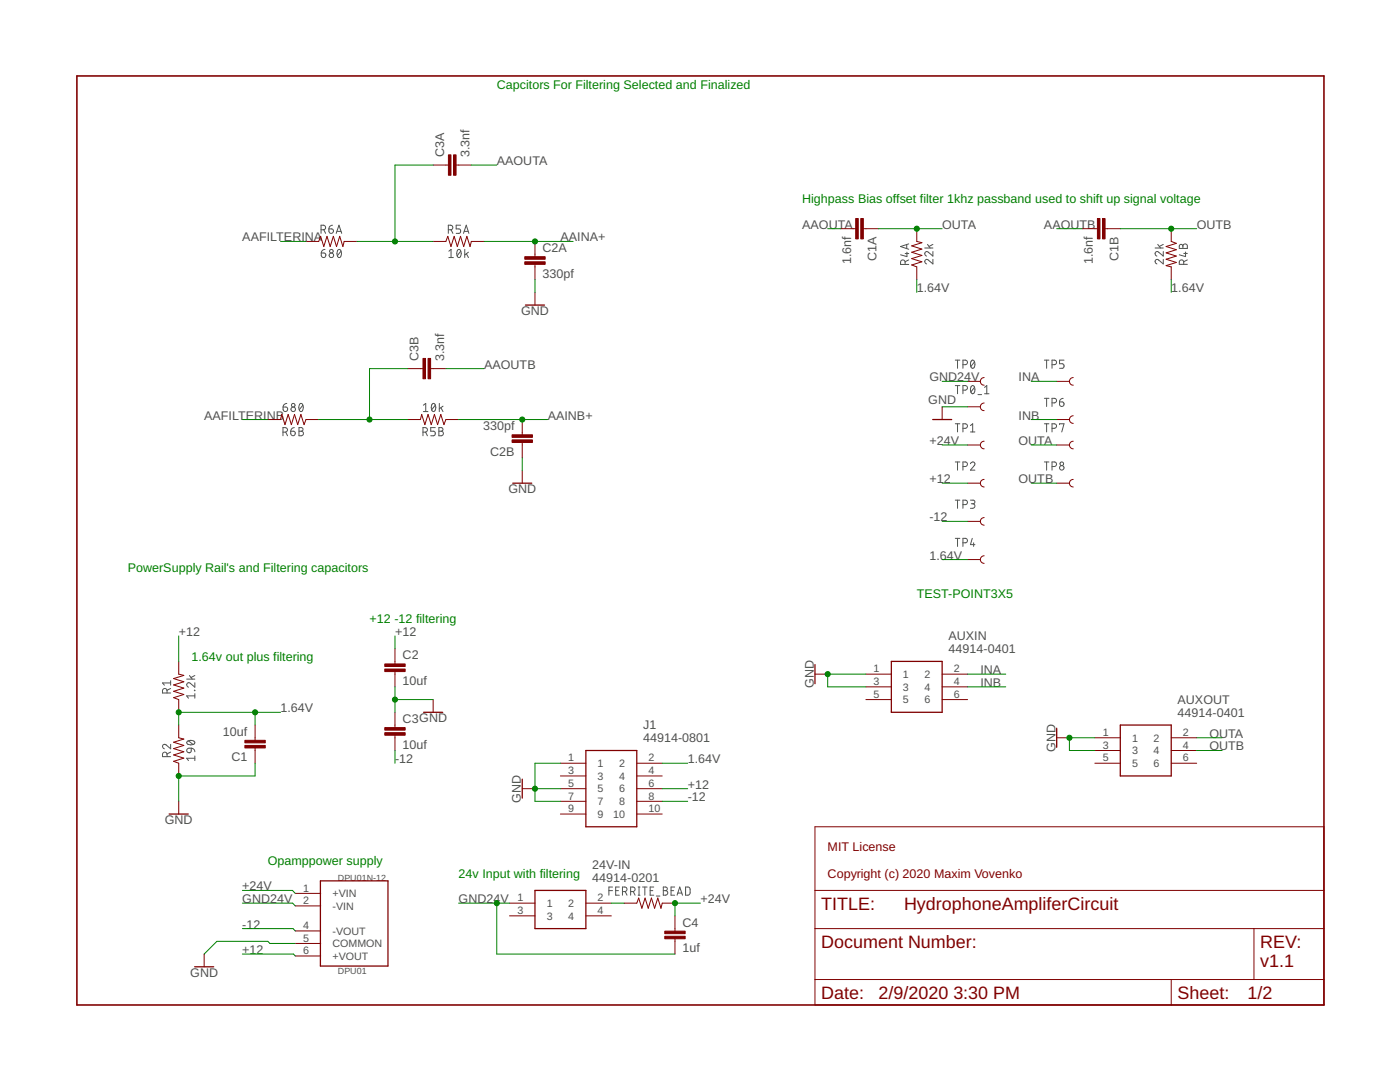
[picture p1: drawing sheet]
<svg xmlns="http://www.w3.org/2000/svg" width="279mm" height="216mm" viewBox="0 0 279 216" stroke-linecap="round" stroke-linejoin="round" font-family="sans-serif">
<g fill="none" stroke="#505050" stroke-width=".2">
<path d="M64.1 45.8h.4a.46 .46 0 0 0 .5-.4 .46 .46 0 0 0-.5-.5h-.4v1.7M64.1 50.5h.6a.45 .45 0 0 1 .3 .5 .45 .45 0 0 1-.4 .4 .45 .45 0 0 1-.5-.5zM64.6 45.8l.4 .8M64.9 49.8l-.5 .1-.3 .6M65.6 45.7h.6a.45 .45 0 0 1 .3 .5 .45 .45 0 0 1-.4 .4 .45 .45 0 0 1-.5-.5zM66.4 44.9l-.3 .1a.68 .68 0 0 0-.5 .7M67.1 46.6l.5-1.7 .6 1.7M67.2 46.2h.9M67.5 49.9l.2-.1a.95 .95 0 0 1 0 1.6 1.04 1.04 0 0 1-.2-1.5zM68.1 50.1l-.8 .9M89.5 45.8h.4a.46 .46 0 0 0 .5-.4 .46 .46 0 0 0-.5-.5h-.4v1.7M89.6 50.1l.4-.3v1.6"/>
<path d="M89.6 51.4h.9M90 45.8l.4 .8M91.4 49.9l.2-.1a.95 .95 0 0 1 0 1.6 1.04 1.04 0 0 1-.2-1.5zM91.9 44.9h-.9v.8h.6a.45 .45 0 0 1 .3 .4 .45 .45 0 0 1-.3 .5h-.6M91.9 50.1l-.7 .9M92.5 46.6l.5-1.7 .6 1.7M92.6 46.2h.9M92.8 49.8v1.6M93.1 50.6l.4 .8M93.5 50.3l-.7 .6M180.6 52.8v-.5a.46 .46 0 0 0-.4-.4 .46 .46 0 0 0-.5 .4v.5h1.7M180.6 50.6h.8"/>
<path d="M181 48.8v.8M181 50.3v.9l-1.3-.4M181.4 51.9l-.8 .3M181.4 48.7l-1.7 .5 1.7 .5M184.6 49.5h1.6M185.1 48.8l.5 .7M186.2 51.8v.9l-.9-.8a.44 .44 0 0 0-.7 .1 .44 .44 0 0 0 .3 .7M186.2 50.2v.9l-.9-.8a.44 .44 0 0 0-.7 .2 .44 .44 0 0 0 .3 .6M186.2 48.8l-.8 .4M230.5 49.5h1.7M231.1 48.8l.5 .7M232.2 51.8v.9l-1-.8a.44 .44 0 0 0-.7 .1 .44 .44 0 0 0 .4 .7"/>
<path d="M232.2 50.2v.9l-1-.8a.44 .44 0 0 0-.7 .2 .44 .44 0 0 0 .4 .6M232.2 48.8l-.8 .4M235.5 48.9l.3-.1 .3 .3a.44 .44 0 0 1 .4-.4 .44 .44 0 0 1 .5 .4v.5h-1.6zM236.1 49.1v.5M236.2 52.7v-.4a.44 .44 0 0 0-.4-.4 .44 .44 0 0 0-.4 .4v.4h1.6M236.2 50.6h.8M236.6 50.3v.9l-1.2-.4M237 51.9l-.8 .3M190.6 71.9h1M190.6 76.9h1M191.1 71.9v1.6M191.1 76.9v1.7"/>
<path d="M192.2 72.8h.4a.46 .46 0 0 0 .5-.5 .46 .46 0 0 0-.5-.4h-.4v1.6M192.2 77.9h.4a.46 .46 0 0 0 .5-.5 .46 .46 0 0 0-.5-.5h-.4v1.7M193.9 72l.2-.1a.97 .97 0 0 1 0 1.6 1 1 0 0 1-.2-1.5zM193.9 77l.2-.1a.97 .97 0 0 1 0 1.7 1 1 0 0 1-.2-1.6zM194.5 72.2l-.7 .9M194.5 77.3l-.7 .9M195.2 78.7h.7M196.5 77.3l.4-.4v1.7M196.5 78.6h.9M208.4 71.9h.9M208.4 79.5h.9M208.9 71.9v1.6"/>
<path d="M208.9 79.5v1.6M210 72.8h.4a.46 .46 0 0 0 .5-.5 .46 .46 0 0 0-.5-.4h-.4v1.6M212.2 79.5l-.6 .3-.1 .4M212.3 71.9h-.8v.7h.5a.46 .46 0 0 1 .4 .4 .46 .46 0 0 1-.4 .5h-.5M56.5 86.2h.4a.46 .46 0 0 0 .5-.4 .46 .46 0 0 0-.5-.5h-.4v1.7M56.5 81.2h.5a.45 .45 0 0 1 .4 .5 .45 .45 0 0 1-.5 .4 .45 .45 0 0 1-.4-.4zM57 86.2l.4 .8M57.2 80.5l-.6 .3-.1 .4M58 86h.6a.45 .45 0 0 1 .3 .6 .45 .45 0 0 1-.5 .3 .45 .45 0 0 1-.4-.4zM58.7 85.3a.7 .7 0 0 0-.7 .7M59.7 85.3h.4a.36 .36 0 0 1 .4 .4 .36 .36 0 0 1-.4 .3 .46 .46 0 0 1 .5 .5 .46 .46 0 0 1-.5 .5h-.4zM59.7 86h.4"/>
<path d="M59.8 80.6l.3-.1a.95 .95 0 0 1 0 1.6 1.04 1.04 0 0 1-.3-1.5zM60.5 80.9l-.8 .9M84.4 86.2h.5a.46 .46 0 0 0 .4-.4 .46 .46 0 0 0-.4-.5h-.5v1.7M84.5 80.9l.5-.4v1.6M84.5 82.1h.9M84.9 86.2l.4 .8M86.3 80.6l.2-.1a.95 .95 0 0 1 0 1.6 1.04 1.04 0 0 1-.2-1.5zM86.9 85.3h-.9v.7h.5a.46 .46 0 0 1 .4 .5 .46 .46 0 0 1-.4 .5h-.5M86.9 80.9l-.8 .9M87.6 85.3h.5a.36 .36 0 0 1 .3 .4 .36 .36 0 0 1-.3 .3 .46 .46 0 0 1 .4 .5 .46 .46 0 0 1-.4 .5h-.5zM87.6 86h.5M87.7 80.5v1.6"/>
<path d="M88 81.4l.4 .7M88.4 81l-.7 .6M190.6 84.6h1M190.6 92.2h1M190.6 99.8h1M191.1 84.6v1.6M191.1 92.2v1.6M191.1 99.8v1.6M192.2 85.5h.4a.46 .46 0 0 0 .5-.5 .46 .46 0 0 0-.5-.4h-.4v1.6M192.2 93.1h.4a.46 .46 0 0 0 .5-.5 .46 .46 0 0 0-.5-.4h-.4v1.6M193.7 92.5a.44 .44 0 0 1 .6-.3 .44 .44 0 0 1 .1 .7l-.7 .9h.9M193.7 99.8h.5a.36 .36 0 0 1 .4 .4 .36 .36 0 0 1-.4 .3h-.4"/>
<path d="M193.7 86.2h.9M193.7 84.9l.4-.3v1.6M208.4 84.6h.9M208.4 92.2h.9M208.9 84.6v1.6M208.9 92.2v1.6M210 80.4h.4a.46 .46 0 0 0 .5-.5 .46 .46 0 0 0-.5-.4h-.4v1.6M210 85.5h.4a.46 .46 0 0 0 .5-.5 .46 .46 0 0 0-.5-.4h-.4v1.6M210 93.1h.4a.46 .46 0 0 0 .5-.5 .46 .46 0 0 0-.5-.4h-.4v1.6M211.5 80.2h.5a.45 .45 0 0 1 .4 .5 .45 .45 0 0 1-.5 .4 .45 .45 0 0 1-.4-.5zM211.5 84.7v-.1h.8l-.4 1.6M190.6 107.4h1"/>
<path d="M191.1 107.4v1.6M192.2 100.7h.4a.44 .44 0 0 0 .5-.5 .44 .44 0 0 0-.5-.4h-.4v1.6M192.2 108.3h.4a.44 .44 0 0 0 .5-.4 .44 .44 0 0 0-.5-.5h-.4v1.6M194 107.4l-.3 1.3h.9M194.1 100.5a.46 .46 0 0 1 .5 .5 .46 .46 0 0 1-.5 .4h-.4M194.3 108.3v.7M33.3 138.3v-.5a.46 .46 0 0 0-.4-.4 .46 .46 0 0 0-.5 .4v.5h1.7M34.1 137.4l-.8 .3M34.1 136.3h-1.7l.4 .4M34.1 135.8v.9M37.3 135.5h1.6M37.8 134.8l.6 .7"/>
<path d="M38.8 137.7l.1 .1zM38.9 136.2v.9l-.9-.7a.44 .44 0 0 0-.7 .1 .44 .44 0 0 0 .3 .6M38.9 138.9h-1.6l.3 .4M38.9 138.4v.9M38.9 134.8l-.8 .4M33.3 151v-.5a.46 .46 0 0 0-.4-.4 .46 .46 0 0 0-.5 .4v.5h1.7M34.1 148.5v.9l-.9-.7a.44 .44 0 0 0-.7 .1 .44 .44 0 0 0 .3 .6M34.1 150.1l-.8 .3M37.4 147.9a1 1 0 0 1 1.5 .3 .97 .97 0 0 1-1.6 0zM37.4 149.4l.8-.1v.5a.45 .45 0 0 1-.7 .3 .45 .45 0 0 1-.1-.7zM37.6 147.8l.9 .7M38.2 149.3l.6 .3 .1 .4"/>
<path d="M38.9 150.9v.9M38.9 151.3h-1.6l.3 .5M121.5 177.7h.7M122.2 177h-.7v1.6M122.9 177.7h.5M123.6 177h-.7v1.6h.7M124.2 177.9h.5a.46 .46 0 0 0 .4-.4 .46 .46 0 0 0-.4-.5h-.5v1.6M124.8 177.9l.3 .7M125.9 177.9h.4a.46 .46 0 0 0 .4-.4 .46 .46 0 0 0-.4-.5h-.4v1.6M126.4 177.9l.3 .7M127.4 177h.3M127.4 178.6h.3"/>
<path d="M127.5 177v1.6M128.2 177h.9M128.7 177v1.6M129.8 177.7h.5M130.5 177h-.7v1.6h.7M131 178.8h.7M132.4 177h.4a.36 .36 0 0 1 .4 .4 .36 .36 0 0 1-.4 .3 .46 .46 0 0 1 .5 .5 .46 .46 0 0 1-.5 .4h-.4zM132.4 177.7h.4M133.9 177.7h.6M134.6 177h-.7v1.6h.7M135.1 178.6l.6-1.6 .5 1.6M135.3 178.2h.8"/>
<path d="M136.8 177h.7l.2 .3v.9l-.2 .4h-.7z"/>
<circle cx="66.1" cy="50.9" r=".46"/>
<circle cx="66.1" cy="50.1" r=".36"/>
<circle cx="58.5" cy="81.7" r=".45"/>
<circle cx="58.5" cy="80.8" r=".36"/>
<circle cx="211.9" cy="92.5" r=".36"/>
<circle cx="211.9" cy="93.4" r=".44"/>
</g>
<path d="M15.3 15.2h248.9v185.3h-248.9z" fill="none" stroke="#800000" stroke-width=".32"/>
<g fill="none" stroke="#800000" stroke-width=".2">
<path d="M86.4 32.9h3.1M91 32.9h3.1M61.1 48.2h2.5l.4-1 .6 2 .7-2 .6 2 .6-2 .7 2 .6-2 .6 2 .3-1h2.5M86.4 48.2h2.6l.4-1 .6 2 .6-2 .7 2 .6-2 .6 2 .7-2 .6 2 .3-1h2.5M106.8 48.2v3M106.8 52.7v3.1M106.8 58.3v2.6M167.7 45.6h3.1M172.3 45.6h3M183 45.6v2.6l1 .2-2.1 .7 2.1 .6-2.1 .6 2.1 .7-2.1 .6 2.1 .6-2.1 .7 1.1 .4v2.5M216 45.6h3M220.5 45.6h3.1"/>
<path d="M233.7 45.6v2.6l1.1 .4-2.1 .6 2.1 .6-2.1 .7 2.1 .6-2.1 .6 2.1 .7-2.1 .6 1 .3v2.5M81.4 73.6h3M85.9 73.6h3.1M193.1 76.1h2.5M196.4 75.3a.76 .76 0 0 0-.8 .8 .76 .76 0 0 0 .8 .8M210.9 76.1h2.5M214.2 75.3a.76 .76 0 0 0-.8 .8 .76 .76 0 0 0 .8 .8M53.4 83.7h2.6l.2-1 .7 2 .6-2 .6 2 .7-2 .6 2 .6-2 .7 2 .4-1h2.5M81.4 83.7h2.5l.3-1 .6 2 .6-2 .7 2 .6-2 .6 2 .7-2 .6 2 .4-1h2.5M104.2 83.7v3.1M104.2 88.3v3M104.2 93.9v2.5"/>
<path d="M188 81.2v2.5M193.1 88.8h2.5M193.1 96.4h2.5M193.1 81.2h2.5M196.4 88a.76 .76 0 0 0-.8 .8 .76 .76 0 0 0 .8 .8M196.4 95.7a.76 .76 0 0 0-.8 .7 .76 .76 0 0 0 .8 .8M196.4 80.4a.76 .76 0 0 0-.8 .8 .76 .76 0 0 0 .8 .7M210.9 83.7h2.5M210.9 88.8h2.5M210.9 96.4h2.5M214.2 83a.76 .76 0 0 0-.8 .7 .76 .76 0 0 0 .8 .8M214.2 88a.76 .76 0 0 0-.8 .8 .76 .76 0 0 0 .8 .8"/>
<path d="M214.2 95.7a.76 .76 0 0 0-.8 .7 .76 .76 0 0 0 .8 .8M193.1 104h2.5M193.1 111.7h2.5M196.4 103.3a.76 .76 0 0 0-.8 .7 .76 .76 0 0 0 .8 .8M196.4 110.9a.76 .76 0 0 0-.8 .8 .76 .76 0 0 0 .8 .7M35.7 132v2.5l1 .3-2.1 .6 2.1 .6-2.1 .7 2.1 .6-2.1 .6 2.1 .7-2.1 .6 1.1 .4v2.5M78.8 129.4v3.1M78.8 134v3.1M86.4 139.6v2.5M162.6 134.5h2.6M172.8 134.5h5.1M172.8 137.1h5.1"/>
<path d="M172.8 139.6h5.1M188 134.5h5.1M188 137.1h5.1M188 139.6h5.1M35.7 144.7v2.5l1 .3-2.1 .6 2.1 .6-2.1 .7 2.1 .6-2.1 .6 2.1 .7-2.1 .6 1.1 .4v2.5M35.7 159.9v2.5M50.9 144.7v3M50.9 149.2v3.1M78.8 142.1v3.1M78.8 146.7v3.1M104.2 157.4h2.6M111.8 157.4h5.1"/>
<path d="M111.8 152.3h5.1M111.8 154.8h5.1M111.8 159.9h5.1M127.1 157.4h5.1M127.1 152.3h5.1M127.1 154.8h5.1M127.1 159.9h5.1M210.9 147.2h2.5M218.5 152.3h5.1M218.5 147.2h5.1M218.5 149.8h5.1M233.7 152.3h5.1"/>
<path d="M233.7 147.2h5.1M233.7 149.8h5.1M58.9 178.3h5.1M111.8 162.4h5.1M127.1 162.4h5.1M162.6 165h101.6v35.5h-101.6zM162.6 177.7h101.6M40.7 190.4v2.5M58.9 180.8h5.1M58.9 185.8h5.1M58.9 188.3h5.1M58.9 190.8h5.1"/>
<path d="M101.7 180.2h5.1M101.7 182.8h5.1M116.9 180.2h5.1M116.9 182.8h5.1M124.5 180.2h2.6l.4-1 .6 2 .6-2 .7 2 .6-2 .6 2 .7-2 .6 2 .3-1h2.5M134.7 182.8v3M134.7 187.3v3.1M162.6 185.3h101.6M162.6 195.5h101.6M233.7 195.5v5M250.3 185.3v10.2"/>
</g>
<g fill="#800000" stroke="#800000" stroke-width=".2">
<path d="M104.7 51.2h4.1v.5h-4.1z"/>
<path d="M104.7 52.2h4.1v.5h-4.1z"/>
<path d="M89.5 30.9h.5v4.1h-.5z"/>
<path d="M90.5 30.9h.5v4.1h-.5z"/>
<path d="M84.4 71.5h.5v4.1h-.5z"/>
<path d="M85.4 71.5h.5v4.1h-.5z"/>
<path d="M102.2 87.8h4.1v.5h-4.1z"/>
<path d="M102.2 86.8h4.1v.5h-4.1z"/>
<path d="M220 43.6h.5v4.1h-.5z"/>
<path d="M219 43.6h.5v4.1h-.5z"/>
<path d="M171.8 43.6h.5v4.1h-.5z"/>
<path d="M170.8 43.6h.5v4.1h-.5z"/>
<path d="M48.9 148.7h4v.5h-4z"/>
<path d="M48.9 147.7h4v.5h-4z"/>
<path d="M76.8 132.5h4.1v.5h-4.1z"/>
<path d="M76.8 133.5h4.1v.5h-4.1z"/>
<path d="M76.8 145.2h4.1v.5h-4.1z"/>
<path d="M76.8 146.2h4.1v.5h-4.1z"/>
<path d="M132.7 185.8h4v.5h-4z"/>
<path d="M132.7 186.8h4v.5h-4z"/>
</g>
<g fill="none" stroke="#800000" stroke-width=".25">
<path d="M104.9 60.9h3.8M102.3 96.4h3.8M186.1 83.7h3.8M162.6 132.6v3.8M177.9 132h10.1v10.1h-10.1zM84.5 142.1h3.8M104.2 155.5v3.8M116.9 149.8h10.2v15.2h-10.2zM210.9 145.3v3.8M223.6 144.7h10.1v10.1h-10.1zM33.8 162.4h3.8M63.9 175.8h13.5v17h-13.5z"/>
<path d="M106.8 177.7h10.1v7.6h-10.1zM38.8 192.9h3.9"/>
</g>
<g fill="none" stroke="#008000" stroke-width=".2">
<path d="M86.4 32.9h-7.6v15.3M94.1 32.9h5M56 48.2h5.1M71.2 48.2h15.2M96.6 48.2h17.8M106.8 55.8v2.5M165.2 45.6h2.5M175.3 45.6h12.7M183 55.8v2.5M210.9 45.6h5.1M223.6 45.6h15.2M233.7 55.8v2.5"/>
<path d="M81.4 73.6h-7.7v10.1M89 73.6h7.6M188 76.1h5.1M205.8 76.1h5.1M48.4 83.7h5M63.6 83.7h17.8M91.5 83.7h17.8M104.2 91.3v2.6M188 96.4h5.1M188 88.8h5.1M188 81.2h5.1M205.8 83.7h5.1"/>
<path d="M205.8 96.4h5.1M205.8 88.8h5.1M188 104h5.1M188 111.7h5.1M35.7 126.9v5.1M78.8 126.9v2.5M78.8 137.1v5M78.8 139.6h7.6M172.8 134.5h-7.6v2.6h7.6M193.1 134.5h7.6M193.1 137.1h7.6M50.9 142.1v2.6"/>
<path d="M50.9 152.3v2.5h-15.2v5.1M56 142.1h-20.3v2.6M78.8 149.8v2.5M106.8 157.4h5M111.8 152.3h-5v7.6h5M132.2 157.4h5M132.2 159.9h5M132.2 152.3h5M218.5 147.2h-5.1v2.6h5.1M238.8 149.8h5.1M238.8 147.2h5.1M48.4 177.7h10l.5 .6"/>
<path d="M48.4 180.2h10l.5 .6M48.4 190.4h10.2l.3 .4M48.4 185.3h10.1l.4 .5M58.9 188.3h-5l-.5-.5h-10.1l-2.6 2.6M91.5 180.2h10.2M99.1 180.2v10.2h35.6M122 180.2h2.5M139.8 180.2h-5.1v2.6"/>
</g>
<g fill="#008000" stroke="#008000" stroke-width=".2">
<circle cx="73.7" cy="83.7" r=".51"/>
<circle cx="104.2" cy="83.7" r=".51"/>
<circle cx="233.7" cy="45.6" r=".51"/>
<circle cx="183" cy="45.6" r=".51"/>
<circle cx="106.8" cy="48.2" r=".51"/>
<circle cx="78.8" cy="48.2" r=".51"/>
<circle cx="35.7" cy="154.8" r=".51"/>
<circle cx="78.8" cy="139.6" r=".51"/>
<circle cx="106.8" cy="157.4" r=".51"/>
<circle cx="165.2" cy="134.5" r=".51"/>
<circle cx="213.4" cy="147.2" r=".51"/>
<circle cx="134.7" cy="180.2" r=".51"/>
<circle cx="99.1" cy="180.2" r=".51"/>
<circle cx="35.7" cy="142.1" r=".51"/>
<circle cx="50.9" cy="142.1" r=".51"/>
</g>
<g font-size="3.6" fill="#800000">
<text x="163.9" y="181.5">TITLE:</text>
<text x="180.4" y="181.5">HydrophoneAmpliferCircuit</text>
<text x="163.9" y="189.1">Document Number:</text>
<text x="251.5" y="189.1">REV:</text>
<text x="251.5" y="192.9">v1.1</text>
<text x="163.9" y="199.3">Date:</text>
<text x="175.3" y="199.3">2/9/2020</text>
<text x="190.3" y="199.3">3:30 PM</text>
<text x="235" y="199.3">Sheet:</text>
<text x="249" y="199.3">1/2</text>
</g>
<g font-size="2.5" fill="#008000">
<text x="99.2" y="17.7">Capcitors For Filtering Selected and Finalized</text>
<text x="160.1" y="40.6">Highpass Bias offset filter 1khz passband used to shift up signal voltage</text>
<text x="25.5" y="114.2">PowerSupply Rail's and Filtering capacitors</text>
<text x="183" y="119.3">TEST-POINT3X5</text>
<text x="73.8" y="124.4">+12 -12 filtering</text>
<text x="38.2" y="132">1.64v out plus filtering</text>
<text x="53.4" y="172.6">Opamppower supply</text>
<text x="91.5" y="175.1">24v Input with filtering</text>
</g>
<g font-size="2.5" fill="#505050">
<text x="88.6" y="31.4" transform="rotate(-90 88.6 31.4)">C3A</text>
<text x="93.7" y="31.4" transform="rotate(-90 93.7 31.4)">3.3nf</text>
<text x="99.2" y="32.9">AAOUTA</text>
<text x="160.1" y="45.6">AAOUTA</text>
<text x="188" y="45.6">OUTA</text>
<text x="208.4" y="45.6">AAOUTB</text>
<text x="238.8" y="45.6">OUTB</text>
<text x="48.4" y="48.2">AAFILTERINA</text>
<text x="108.3" y="50.3">C2A</text>
<text x="111.8" y="48.2">AAINA+</text>
<text x="169.9" y="52.7" transform="rotate(-90 169.9 52.7)">1.6nf</text>
<text x="175" y="52" transform="rotate(-90 175 52)">C1A</text>
<text x="218.1" y="52.7" transform="rotate(-90 218.1 52.7)">1.6nf</text>
<text x="223.2" y="52" transform="rotate(-90 223.2 52)">C1B</text>
<text x="108.3" y="55.4">330pf</text>
<text x="183" y="58.3">1.64V</text>
<text x="233.7" y="58.3">1.64V</text>
<text x="104" y="62.9">GND</text>
<text x="83.5" y="72" transform="rotate(-90 83.5 72)">C3B</text>
<text x="88.6" y="72" transform="rotate(-90 88.6 72)">3.3nf</text>
<text x="96.6" y="73.6">AAOUTB</text>
<text x="185.5" y="76.1">GND24V</text>
<text x="203.3" y="76.1">INA</text>
<text x="40.7" y="83.7">AAFILTERINB</text>
<text x="109.3" y="83.7">AAINB+</text>
<text x="185.3" y="80.7">GND</text>
<text x="203.3" y="83.7">INB</text>
<text x="96.4" y="85.9">330pf</text>
<text x="185.5" y="88.8">+24V</text>
<text x="203.3" y="88.8">OUTA</text>
<text x="97.8" y="91">C2B</text>
<text x="101.5" y="98.5">GND</text>
<text x="185.5" y="96.4">+12</text>
<text x="203.3" y="96.4">OUTB</text>
<text x="185.5" y="104">-12</text>
<text x="185.5" y="111.7">1.64V</text>
<text x="35.7" y="126.9">+12</text>
<text x="78.8" y="126.9">+12</text>
<text x="80.4" y="131.6">C2</text>
<text x="189.3" y="130.3">44914-0401</text>
<text x="189.3" y="127.8">AUXIN</text>
<text x="80.4" y="136.7">10uf</text>
<text x="162.4" y="137.3" transform="rotate(-90 162.4 137.3)">GND</text>
<text x="195.7" y="134.5">INA</text>
<text x="195.7" y="137">INB</text>
<text x="56" y="142.1">1.64V</text>
<text x="235" y="143">44914-0401</text>
<text x="235" y="140.5">AUXOUT</text>
<text x="44.5" y="146.8">10uf</text>
<text x="80.4" y="149.4">10uf</text>
<text x="80.4" y="144.3">C3GND</text>
<text x="128.4" y="148.1">44914-0801</text>
<text x="128.4" y="145.6">J1</text>
<text x="210.6" y="150" transform="rotate(-90 210.6 150)">GND</text>
<text x="241.4" y="149.7">OUTB</text>
<text x="241.4" y="147.2">OUTA</text>
<text x="46.2" y="151.9">C1</text>
<text x="78.8" y="152.3">-12</text>
<text x="137.2" y="152.3">1.64V</text>
<text x="104" y="160.1" transform="rotate(-90 104 160.1)">GND</text>
<text x="137.2" y="159.9">-12</text>
<text x="137.2" y="157.4">+12</text>
<text x="32.9" y="164.5">GND</text>
<text x="118.2" y="173.5">24V-IN</text>
<text x="48.4" y="177.7">+24V</text>
<text x="118.2" y="176">44914-0201</text>
<text x="48.4" y="180.2">GND24V</text>
<text x="48.4" y="185.3">-12</text>
<text x="91.5" y="180.2">GND24</text>
<text x="99.9" y="180.2">V</text>
<text x="136.2" y="184.9">C4</text>
<text x="139.8" y="180.2">+24V</text>
<text x="48.4" y="190.4">+12</text>
<text x="136.2" y="190">1uf</text>
<text x="38" y="194.9">GND</text>
</g>
<g font-size="2.5" fill="#800000">
<text x="165.2" y="169.8">MIT License</text>
<text x="165.2" y="175.1">Copyright (c) 2020 Maxim Vovenko</text>
</g>
<g font-size="2.1" fill="#505050">
<text x="174.4" y="134.2">1</text>
<text x="174.4" y="136.7">3</text>
<text x="180.2" y="135.3">1</text>
<text x="180.2" y="137.8">3</text>
<text x="184.5" y="135.3">2</text>
<text x="184.5" y="137.8">4</text>
<text x="190.4" y="134.2">2</text>
<text x="190.4" y="136.7">4</text>
<text x="174.4" y="139.2">5</text>
<text x="180.2" y="140.3">5</text>
<text x="184.5" y="140.4">6</text>
<text x="190.4" y="139.2">6</text>
<text x="220.1" y="146.9">1</text>
<text x="220.1" y="149.4">3</text>
<text x="225.9" y="148">1</text>
<text x="230.2" y="148">2</text>
<text x="236.1" y="146.9">2</text>
<text x="236.1" y="149.4">4</text>
<text x="113.4" y="151.9">1</text>
<text x="113.4" y="154.5">3</text>
<text x="119.3" y="153">1</text>
<text x="119.3" y="155.6">3</text>
<text x="123.6" y="153">2</text>
<text x="123.6" y="155.6">4</text>
<text x="129.4" y="151.9">2</text>
<text x="129.4" y="154.5">4</text>
<text x="220.1" y="151.9">5</text>
<text x="225.9" y="150.5">3</text>
<text x="225.9" y="153">5</text>
<text x="230.2" y="150.5">4</text>
<text x="230.2" y="153">6</text>
<text x="236.1" y="151.9">6</text>
<text x="113.4" y="157">5</text>
<text x="113.4" y="159.5">7</text>
<text x="119.3" y="158.1">5</text>
<text x="119.3" y="160.7">7</text>
<text x="123.6" y="158.1">6</text>
<text x="123.6" y="160.7">8</text>
<text x="129.4" y="157">6</text>
<text x="129.4" y="159.5">8</text>
<text x="113.4" y="162.1">9</text>
<text x="119.3" y="163.2">9</text>
<text x="122.4" y="163.2">10</text>
<text x="129.4" y="162.1">10</text>
<text x="60.5" y="177.9">1</text>
<text x="66.4" y="179">+VIN</text>
<text x="103.2" y="179.9">1</text>
<text x="119.3" y="179.9">2</text>
<text x="60.5" y="180.4">2</text>
<text x="60.5" y="185.4">4</text>
<text x="66.4" y="181.5">-VIN</text>
<text x="103.2" y="182.4">3</text>
<text x="109.1" y="181">1</text>
<text x="109.1" y="183.5">3</text>
<text x="113.4" y="181">2</text>
<text x="113.4" y="183.5">4</text>
<text x="119.3" y="182.4">4</text>
<text x="60.5" y="187.9">5</text>
<text x="60.5" y="190.4">6</text>
<text x="66.4" y="186.5">-VOUT</text>
<text x="66.4" y="189">COMMON</text>
<text x="66.4" y="191.5">+VOUT</text>
</g>
<g font-size="1.8" fill="#505050">
<text x="67.4" y="175.8">DPU01N-12</text>
<text x="67.4" y="194.3">DPU01</text>
</g>
</svg>
